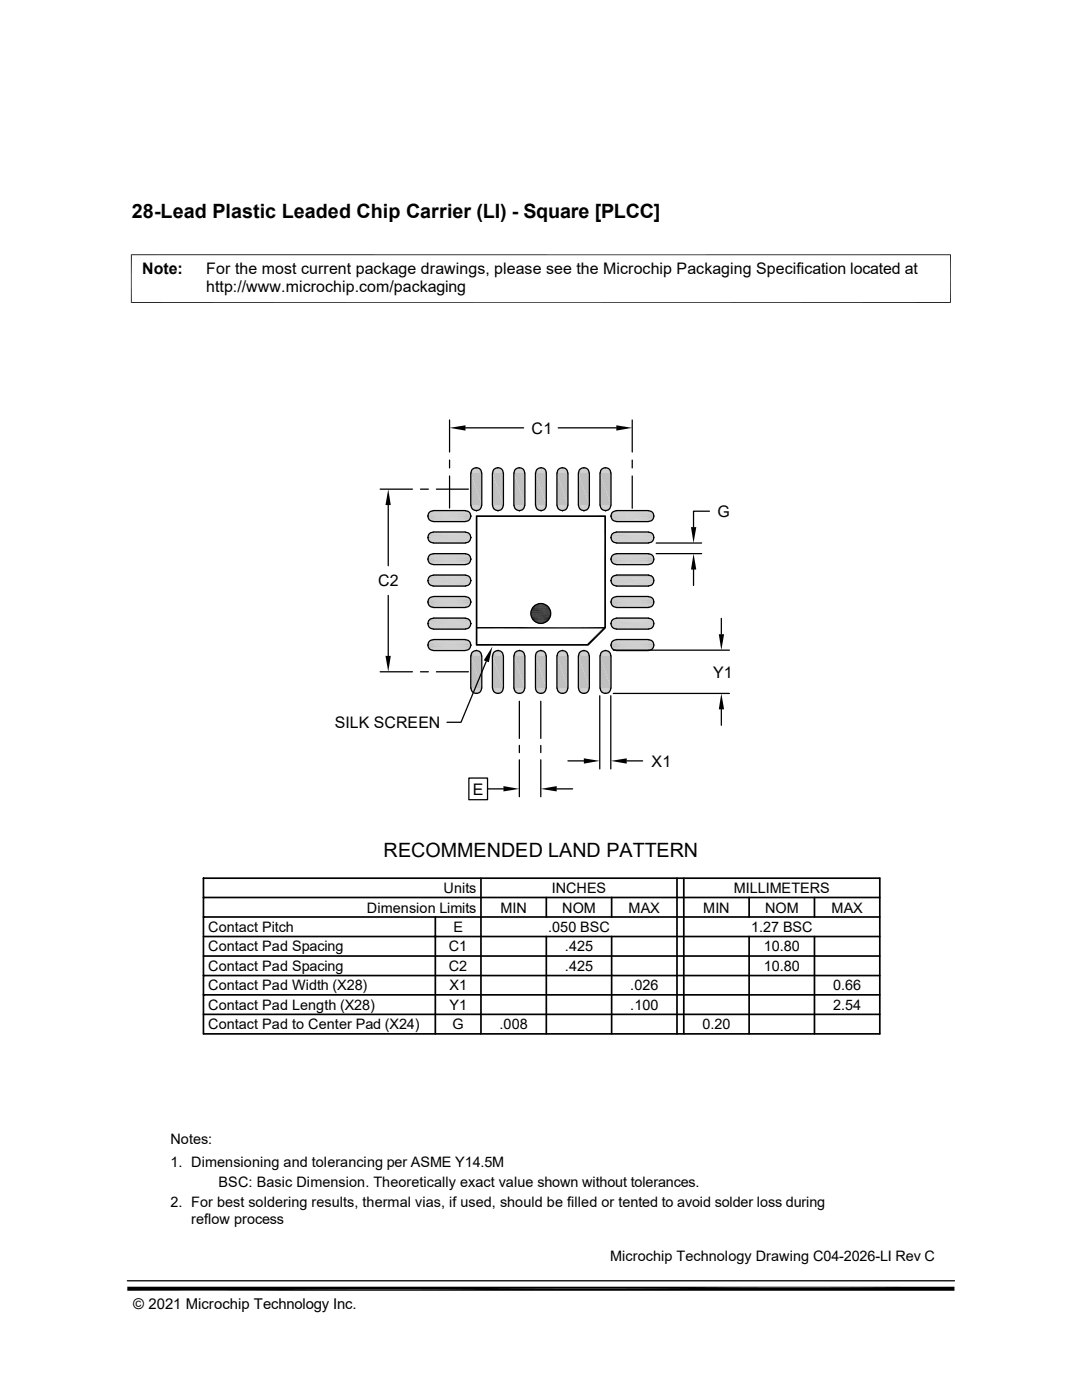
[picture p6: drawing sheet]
<svg xmlns="http://www.w3.org/2000/svg" width="216mm" height="279mm" viewBox="0 0 216 279" stroke-linecap="round" stroke-linejoin="round" font-family="sans-serif">
<g fill="#c0c0c0">
<path d="M94.9 93.3h.3z"/>
<path d="M99.1 93.3h.4z"/>
<path d="M103.5 93.3h.3z"/>
<path d="M107.7 93.3h.4z"/>
<path d="M112 93.3h.4z"/>
<path d="M116.3 93.3h.4z"/>
<path d="M120.6 93.3h.4z"/>
<path d="M120.4 93.4h.8z"/>
<path d="M120.6 93.3l.6 .1z"/>
<path d="M116.1 93.4h.8z"/>
<path d="M116.3 93.3l.6 .1z"/>
<path d="M111.8 93.4h.8z"/>
<path d="M112 93.3l.6 .1z"/>
<path d="M107.6 93.4h.7z"/>
<path d="M107.7 93.3l.6 .1z"/>
<path d="M103.3 93.4h.7z"/>
<path d="M103.5 93.3l.5 .1z"/>
<path d="M99 93.4h.7z"/>
<path d="M99.1 93.3l.6 .1z"/>
<path d="M94.7 93.4h.7z"/>
<path d="M94.9 93.3l.5 .1z"/>
<path d="M120.3 93.5h1.1z"/>
<path d="M120.4 93.4l1 .1z"/>
<path d="M116 93.5h1.1z"/>
<path d="M116.1 93.4l1 .1z"/>
<path d="M111.7 93.5h1.1z"/>
<path d="M111.8 93.4l1 .1z"/>
<path d="M107.4 93.5h1.1z"/>
<path d="M107.6 93.4l.9 .1z"/>
<path d="M103.1 93.5h1.1z"/>
<path d="M103.3 93.4l.9 .1z"/>
<path d="M98.8 93.5h1.1z"/>
<path d="M99 93.4l.9 .1z"/>
<path d="M94.5 93.5h1.1z"/>
<path d="M94.7 93.4l.9 .1z"/>
<path d="M120.1 93.6l.2-.1 1.2 .1z"/>
<path d="M120.3 93.5h1.1l.1 .1z"/>
<path d="M116 93.5l1.2 .1h-1.4z"/>
<path d="M116 93.5h1.1l.1 .1z"/>
<path d="M111.5 93.6l.2-.1 1.2 .1z"/>
<path d="M111.7 93.5h1.1l.1 .1z"/>
<path d="M107.2 93.6l.2-.1 1.2 .1z"/>
<path d="M107.4 93.5h1.1l.1 .1z"/>
<path d="M102.9 93.6l.2-.1 1.3 .1z"/>
<path d="M103.1 93.5h1.1l.2 .1z"/>
<path d="M98.6 93.6l.2-.1 1.2 .1z"/>
<path d="M98.8 93.5h1.1l.1 .1z"/>
<path d="M94.5 93.5l1.3 .1h-1.4z"/>
<path d="M94.5 93.5h1.1l.2 .1z"/>
<path d="M120.1 93.6l1.6 .1h-1.7z"/>
<path d="M120.1 93.6h1.4l.2 .1z"/>
<path d="M115.7 93.7l.1-.1 1.5 .1z"/>
<path d="M115.8 93.6h1.4l.1 .1z"/>
<path d="M111.5 93.6l1.6 .1h-1.7z"/>
<path d="M111.5 93.6h1.4l.2 .1z"/>
<path d="M107.2 93.6l1.6 .1h-1.7z"/>
<path d="M107.2 93.6h1.4l.2 .1z"/>
<path d="M102.9 93.6l1.6 .1h-1.7z"/>
<path d="M102.9 93.6h1.5l.1 .1z"/>
<path d="M98.6 93.6l1.6 .1h-1.7z"/>
<path d="M98.6 93.6h1.4l.2 .1z"/>
<path d="M94.2 93.7l.2-.1 1.5 .1z"/>
<path d="M94.4 93.6h1.4l.1 .1z"/>
<path d="M120 93.7l1.8 .2h-2z"/>
<path d="M120 93.7h1.7l.1 .2z"/>
<path d="M115.7 93.7l1.8 .2h-1.9z"/>
<path d="M115.7 93.7h1.6l.2 .2z"/>
<path d="M111.4 93.7l1.8 .2h-1.9z"/>
<path d="M111.4 93.7h1.7l.1 .2z"/>
<path d="M107 93.9l.1-.2 1.8 .2z"/>
<path d="M107.1 93.7h1.7l.1 .2z"/>
<path d="M102.8 93.7l1.8 .2h-1.9z"/>
<path d="M102.8 93.7h1.7l.1 .2z"/>
<path d="M98.4 93.9l.1-.2 1.8 .2z"/>
<path d="M98.5 93.7h1.7l.1 .2z"/>
<path d="M94.2 93.7l1.8 .2h-1.9z"/>
<path d="M94.2 93.7h1.7l.1 .2z"/>
</g>
<path d="M119.8 94h2" fill="none" stroke="#c0c0c0" stroke-width=".21"/>
<path d="M119.8 93.9h2v.2z" fill="#c0c0c0"/>
<path d="M115.5 94h2.1" fill="none" stroke="#c0c0c0" stroke-width=".21"/>
<path d="M115.6 93.9h1.9l.1 .2z" fill="#c0c0c0"/>
<path d="M111.2 94h2" fill="none" stroke="#c0c0c0" stroke-width=".21"/>
<path d="M111.3 93.9h1.9v.2z" fill="#c0c0c0"/>
<path d="M106.9 94h2.1" fill="none" stroke="#c0c0c0" stroke-width=".21"/>
<path d="M107 93.9h1.9l.1 .2z" fill="#c0c0c0"/>
<path d="M102.6 94h2" fill="none" stroke="#c0c0c0" stroke-width=".21"/>
<path d="M102.7 93.9h1.9v.2z" fill="#c0c0c0"/>
<path d="M98.3 94h2.1" fill="none" stroke="#c0c0c0" stroke-width=".21"/>
<path d="M98.4 93.9h1.9l.1 .2z" fill="#c0c0c0"/>
<path d="M94 94h2.1" fill="none" stroke="#c0c0c0" stroke-width=".21"/>
<path d="M94.1 93.9h1.9l.1 .2z" fill="#c0c0c0"/>
<g fill="none" stroke="#c0c0c0" stroke-width=".2">
<path d="M93.9 94.3h2.2M94 94.1h2.1M98.3 94.1h2.1M98.3 94.3h2.2M102.5 94.3h2.2M102.6 94.1h2.1M106.8 94.1h2.2M106.8 94.3h2.2M111.1 94.1h2.2M111.1 94.3h2.2M115.4 94.3h2.2M115.4 94.1h2.2"/>
<path d="M119.7 94.1h2.2M119.7 94.3h2.2"/>
</g>
<g fill="#c0c0c0">
<path d="M119.7 94.4l2.2 6.4h-2.2z"/>
<path d="M119.7 94.4h2.2v6.4z"/>
<path d="M115.4 94.4l2.2 6.4h-2.2z"/>
<path d="M115.4 94.4h2.2v6.4z"/>
<path d="M111.1 94.4l2.2 6.4h-2.2z"/>
<path d="M111.1 94.4h2.2v6.4z"/>
<path d="M106.8 94.4l2.2 6.4h-2.2z"/>
<path d="M106.8 94.4h2.2v6.4z"/>
<path d="M102.5 94.4l2.2 6.4h-2.2z"/>
<path d="M102.5 94.4h2.2v6.4z"/>
<path d="M98.3 94.4l2.2 6.4h-2.2z"/>
<path d="M98.3 94.4h2.2v6.4z"/>
<path d="M93.9 94.4l2.2 6.4h-2.2z"/>
<path d="M93.9 94.4h2.2v6.4z"/>
</g>
<path d="M93.9 100.9h2.2M98.3 100.9h2.2M102.5 100.9h2.2M106.8 100.9h2.2M111.1 100.9h2.2M115.4 100.9h2.2M119.7 100.9h2.2" fill="none" stroke="#c0c0c0" stroke-width=".21"/>
<path d="M94 101.1h2.1M98.3 101.1h2.1M102.6 101.1h2.1M106.8 101.1h2.2M111.1 101.1h2.2M115.4 101.1h2.2M119.7 101.1h2.2" fill="none" stroke="#c0c0c0" stroke-width=".2"/>
<path d="M119.8 101.2l2 .2h-2z" fill="#c0c0c0"/>
<path d="M119.8 101.3h2" fill="none" stroke="#c0c0c0" stroke-width=".2"/>
<path d="M115.5 101.2l2 .2h-1.9z" fill="#c0c0c0"/>
<path d="M115.5 101.3h2.1" fill="none" stroke="#c0c0c0" stroke-width=".2"/>
<path d="M111.2 101.2l2 .2h-1.9z" fill="#c0c0c0"/>
<path d="M111.2 101.3h2" fill="none" stroke="#c0c0c0" stroke-width=".2"/>
<path d="M106.9 101.2l2 .2h-1.9z" fill="#c0c0c0"/>
<path d="M106.9 101.3h2.1" fill="none" stroke="#c0c0c0" stroke-width=".2"/>
<path d="M102.6 101.2l2 .2h-1.9z" fill="#c0c0c0"/>
<path d="M102.6 101.3h2" fill="none" stroke="#c0c0c0" stroke-width=".2"/>
<path d="M98.3 101.2l2 .2h-1.9z" fill="#c0c0c0"/>
<path d="M98.3 101.3h2.1" fill="none" stroke="#c0c0c0" stroke-width=".2"/>
<path d="M94 101.2l2 .2h-1.9z" fill="#c0c0c0"/>
<path d="M94 101.3h2.1" fill="none" stroke="#c0c0c0" stroke-width=".2"/>
<g fill="#c0c0c0">
<path d="M119.8 101.4l1.9 .2h-1.7z"/>
<path d="M119.8 101.4h2l-.1 .2z"/>
<path d="M115.6 101.4l1.7 .2h-1.6z"/>
<path d="M115.6 101.4h1.9l-.2 .2z"/>
<path d="M111.3 101.4l1.8 .2h-1.7z"/>
<path d="M111.3 101.4h1.9l-.1 .2z"/>
<path d="M107 101.4l1.8 .2h-1.7z"/>
<path d="M107 101.4h1.9l-.1 .2z"/>
<path d="M102.7 101.4l1.8 .2h-1.7z"/>
<path d="M102.7 101.4h1.9l-.1 .2z"/>
<path d="M98.4 101.4l1.8 .2h-1.7z"/>
<path d="M98.4 101.4h1.9l-.1 .2z"/>
<path d="M94.1 101.4l1.8 .2h-1.7z"/>
<path d="M94.1 101.4h1.9l-.1 .2z"/>
<path d="M120 101.6l1.5 .1h-1.4z"/>
<path d="M120 101.6h1.7l-.2 .1z"/>
<path d="M115.7 101.6l1.5 .1h-1.4z"/>
<path d="M115.7 101.6h1.6l-.1 .1z"/>
<path d="M111.4 101.6l1.5 .1h-1.4z"/>
<path d="M111.4 101.6h1.7l-.2 .1z"/>
<path d="M107.1 101.6l1.5 .1h-1.4z"/>
<path d="M107.1 101.6h1.7l-.2 .1z"/>
<path d="M102.8 101.6l1.6 .1h-1.5z"/>
<path d="M102.8 101.6h1.7l-.1 .1z"/>
<path d="M98.5 101.6l1.5 .1h-1.4z"/>
<path d="M98.5 101.6h1.7l-.2 .1z"/>
<path d="M94.2 101.6l1.6 .1h-1.4z"/>
<path d="M94.2 101.6h1.7l-.1 .1z"/>
<path d="M120.1 101.7l1.3 .1z"/>
<path d="M120.1 101.7h1.4z"/>
<path d="M115.8 101.7l1.3 .1z"/>
<path d="M115.8 101.7h1.4z"/>
<path d="M111.5 101.7l1.3 .1z"/>
<path d="M111.5 101.7h1.4z"/>
<path d="M107.2 101.7l1.3 .1z"/>
<path d="M107.2 101.7h1.4z"/>
<path d="M102.9 101.7l1.3 .1z"/>
<path d="M102.9 101.7h1.5z"/>
<path d="M98.6 101.7l1.3 .1z"/>
<path d="M98.6 101.7h1.4z"/>
<path d="M94.4 101.7l1.2 .1z"/>
<path d="M94.4 101.7h1.4z"/>
<path d="M120.3 101.8l.9 .1z"/>
<path d="M120.3 101.8h1.1z"/>
<path d="M116 101.8l.9 .1z"/>
<path d="M116 101.8h1.1z"/>
<path d="M111.7 101.8l.9 .1z"/>
<path d="M111.7 101.8h1.1z"/>
<path d="M107.4 101.8l.9 .1z"/>
<path d="M107.4 101.8h1.1z"/>
<path d="M103.1 101.8l.9 .1z"/>
<path d="M103.1 101.8h1.1z"/>
<path d="M98.8 101.8l.9 .1z"/>
<path d="M98.8 101.8h1.1z"/>
<path d="M94.5 101.8l.9 .1z"/>
<path d="M94.5 101.8h1.1z"/>
</g>
<path d="M86.3 101.9h6.8M122.8 101.9h6.8" fill="none" stroke="#c0c0c0" stroke-width=".2"/>
<g fill="#c0c0c0">
<path d="M94.9 101.9h.3z"/>
<path d="M99.1 101.9h.4z"/>
<path d="M103.5 101.9h.3z"/>
<path d="M107.7 101.9h.4z"/>
<path d="M112 101.9h.4z"/>
<path d="M116.3 101.9h.4z"/>
<path d="M120.6 101.9h.4z"/>
<path d="M120.4 101.9h.6z"/>
<path d="M120.4 101.9h.8z"/>
<path d="M116.1 101.9h.6z"/>
<path d="M116.1 101.9h.8z"/>
<path d="M111.8 101.9h.6z"/>
<path d="M111.8 101.9h.8z"/>
<path d="M107.6 101.9h.5z"/>
<path d="M107.6 101.9h.7z"/>
<path d="M103.3 101.9h.5z"/>
<path d="M103.3 101.9h.7z"/>
<path d="M99 101.9h.5z"/>
<path d="M99 101.9h.7z"/>
<path d="M94.7 101.9h.5z"/>
<path d="M94.7 101.9h.7z"/>
</g>
<g fill="none" stroke="#c0c0c0" stroke-width=".2">
<path d="M85.4 102.9h8.6M85.4 103.3h8.6M85.4 107h8.6M85.4 107.2h8.6M85.4 107.6h8.6M85.4 111.3h8.6M85.4 111.7h8.6M85.4 115.6h8.6M85.4 116.2h8.6M85.4 102.5h8.5M85.4 103.5h8.5M85.4 107.7h8.5"/>
<path d="M85.4 111.1h8.5M85.4 112.1h8.5M85.4 115.4h8.5M85.4 116.3h8.5M85.4 119.7h8.5M85.5 102.4h8.4M85.5 103.6h8.4M85.5 106.7h8.4M85.5 107.9h8.4M85.5 111h8.4M85.5 112.2h8.4M85.5 115.2h8.4"/>
<path d="M85.5 116.5h8.4M85.5 119.5h8.4M85.6 102.2h8.1M85.6 103.8h8.1M85.6 106.5h8.1M85.6 108.1h8.1M85.6 110.8h8.1M85.6 112.4h8.1M85.6 115.1h8.1M85.6 116.6h8.1M85.6 119.4h8.1M85.8 102.1h7.8"/>
<path d="M85.8 103.9h7.8M85.8 106.4h7.8M85.8 108.2h7.8M85.8 110.7h7.8M85.8 112.5h7.8M85.8 115h7.8M85.8 116.8h7.8M85.8 119.3h7.8M85.9 102h7.5M85.9 104h7.5M85.9 106.3h7.5M85.9 108.3h7.5"/>
<path d="M85.9 110.6h7.5M85.9 112.6h7.5M85.9 114.9h7.5M85.9 116.8h7.5M85.9 119.2h7.5M86.1 102h7.2M86.1 104.1h7.2M86.1 106.2h7.2M86.1 108.4h7.2M86.1 110.5h7.2M86.1 112.6h7.2M86.1 114.8h7.2"/>
<path d="M86.1 116.9h7.2M86.1 119.1h7.2M86.3 104.1h6.8M86.3 106.2h6.8M86.3 112.7h6.8M86.3 117h6.8M86.3 119.1h6.8M121.9 102.9h8.6M121.9 103.3h8.6M121.9 107h8.6M121.9 107.2h8.6M121.9 107.6h8.6"/>
<path d="M121.9 111.3h8.6M121.9 111.7h8.6M121.9 115.6h8.6M121.9 115.7h8.6M121.9 116.2h8.6M121.9 102.5h8.5M121.9 103.5h8.5M121.9 107.7h8.5M121.9 111.1h8.5M121.9 112.1h8.5M121.9 115.5h8.5M121.9 116.3h8.5"/>
<path d="M121.9 119.7h8.5M122 115.4h8.4M122 102.4h8.3M122 103.6h8.3M122 106.7h8.3M122 107.9h8.3M122 111h8.3M122 112.2h8.3M122 115.3h8.3M122 116.5h8.3M122 119.5h8.3M122 115.2h8.3"/>
<path d="M122.1 102.2h8.1M122.1 103.8h8.1M122.1 106.5h8.1M122.1 108.1h8.1M122.1 110.8h8.1M122.1 112.4h8.1M122.1 115.1h8.1M122.1 116.6h8.1M122.1 119.4h8.1M122.2 115.1h8M122.3 102.1h7.8M122.3 103.9h7.8"/>
<path d="M122.3 106.4h7.8M122.3 108.2h7.8M122.3 110.7h7.8M122.3 112.5h7.8M122.3 115h7.8M122.3 116.8h7.8M122.3 119.3h7.8M122.4 114.9h7.6M122.4 102h7.6M122.4 104h7.6M122.4 106.3h7.6M122.4 108.3h7.6"/>
<path d="M122.4 110.6h7.6M122.4 112.6h7.6M122.4 114.9h7.5M122.4 116.8h7.6M122.4 119.2h7.6M122.6 114.9h7.2M122.6 102h7.2M122.6 104.1h7.2M122.6 106.2h7.2M122.6 108.4h7.2M122.6 110.5h7.2M122.6 112.6h7.2"/>
<path d="M122.6 116.9h7.2M122.6 119.1h7.2M122.8 104.1h6.8M122.8 106.2h6.8M122.8 112.7h6.8M122.8 114.8h6.8M122.8 117h6.8M122.8 119.1h6.8M85.4 120.1h8.6M85.4 120.4h8.6M85.4 124.2h8.6M85.4 124.5h8.6"/>
<path d="M85.4 124.7h8.6M85.4 128.4h8.6M85.4 128.8h8.6M85.4 120.6h8.5M85.4 124h8.5M85.4 128.3h8.5M85.4 129.2h8.5M85.5 120.8h8.4M85.5 123.8h8.4M85.5 125.1h8.4M85.5 128.1h8.4M85.5 129.4h8.4"/>
<path d="M85.6 120.9h8.1M85.6 123.7h8.1M85.6 125.2h8.1M85.6 128h8.1M85.6 129.5h8.1M85.8 121.1h7.8M85.8 123.5h7.8M85.8 125.3h7.8M85.8 127.8h7.8M85.8 129.6h7.8M85.9 121.2h7.5M85.9 123.4h7.5"/>
<path d="M85.9 125.4h7.5M85.9 127.7h7.5M85.9 129.7h7.5M86.1 121.2h7.2M86.1 123.4h7.2M86.1 125.5h7.2M86.1 127.7h7.2M86.3 125.5h6.8M121.9 120.1h8.6M121.9 120.4h8.6M121.9 124.2h8.6M121.9 124.5h8.6"/>
<path d="M121.9 124.7h8.6M121.9 128.4h8.6M121.9 128.8h8.6M121.9 120.6h8.5M121.9 124.1h8.5M121.9 128.3h8.5M121.9 129.2h8.5M122 124h8.4M122 120.8h8.3M122 123.9h8.3M122 125.1h8.3M122 128.1h8.3"/>
<path d="M122 129.4h8.3M122 123.8h8.3M122.1 120.9h8.1M122.1 123.7h8.1M122.1 125.2h8.1M122.1 128h8.1M122.1 129.5h8.1M122.2 123.6h8M122.3 121.1h7.8M122.3 123.6h7.8M122.3 125.3h7.8M122.3 127.8h7.8"/>
<path d="M122.3 129.6h7.8M122.4 123.5h7.6M122.4 121.2h7.6M122.4 123.5h7.5M122.4 125.4h7.6M122.4 127.7h7.6M122.4 129.7h7.6M122.6 123.4h7.2M122.6 121.2h7.2M122.6 125.5h7.2M122.6 127.7h7.2M122.8 125.5h6.8"/>
</g>
<g fill="none" stroke="#c0c0c0" stroke-width=".21">
<path d="M85.4 102.7h8.6M85.4 103.1h8.6M85.4 107.4h8.6M85.4 111.5h8.6M85.4 111.9h8.6M85.4 115.8h8.6M85.4 116h8.6M85.4 119.9h8.6M85.4 106.8h8.5M121.9 102.7h8.6M121.9 103.1h8.6M121.9 107.4h8.6"/>
<path d="M121.9 111.5h8.6M121.9 111.9h8.6M121.9 115.8h8.6M121.9 116h8.6M121.9 119.9h8.6M121.9 106.8h8.5M85.4 120.2h8.6M85.4 124.4h8.6M85.4 128.6h8.6M85.4 129h8.6M85.4 124.9h8.5M121.9 120.2h8.6"/>
<path d="M121.9 124.4h8.6M121.9 128.6h8.6M121.9 129h8.6M121.9 124.9h8.5"/>
</g>
<g fill="#c0c0c0">
<path d="M94.9 129.8h.3z"/>
<path d="M99.1 129.8h.4z"/>
<path d="M103.5 129.8h.3z"/>
<path d="M107.7 129.8h.4z"/>
<path d="M112 129.8h.4z"/>
<path d="M116.3 129.8h.4z"/>
<path d="M120.6 129.8h.4z"/>
</g>
<path d="M86.1 129.8h7.2M86.3 129.8h6.8M122.6 129.8h7.2M122.8 129.8h6.8" fill="none" stroke="#c0c0c0" stroke-width=".2"/>
<g fill="#c0c0c0">
<path d="M120.4 129.9h.8z"/>
<path d="M120.6 129.8l.6 .1z"/>
<path d="M116.1 129.9h.8z"/>
<path d="M116.3 129.8l.6 .1z"/>
<path d="M111.8 129.9h.8z"/>
<path d="M112 129.8l.6 .1z"/>
<path d="M107.6 129.9h.7z"/>
<path d="M107.7 129.8l.6 .1z"/>
<path d="M103.3 129.9h.7z"/>
<path d="M103.5 129.8l.5 .1z"/>
<path d="M99 129.9h.7z"/>
<path d="M99.1 129.8l.6 .1z"/>
<path d="M94.7 129.9h.7z"/>
<path d="M94.9 129.8l.5 .1z"/>
<path d="M120.3 130h1.1z"/>
<path d="M120.4 129.9l1 .1z"/>
<path d="M116 130h1.1z"/>
<path d="M116.1 129.9l1 .1z"/>
<path d="M111.7 130h1.1z"/>
<path d="M111.8 129.9l1 .1z"/>
<path d="M107.4 130h1.1z"/>
<path d="M107.6 129.9l.9 .1z"/>
<path d="M103.1 130h1.1z"/>
<path d="M103.3 129.9l.9 .1z"/>
<path d="M98.8 130h1.1z"/>
<path d="M99 129.9l.9 .1z"/>
<path d="M94.5 130h1.1z"/>
<path d="M94.7 129.9l.9 .1z"/>
<path d="M120.1 130h1.4z"/>
<path d="M120.3 130h1.2z"/>
<path d="M115.8 130h1.4z"/>
<path d="M116 130h1.2z"/>
<path d="M111.5 130h1.4z"/>
<path d="M111.7 130h1.2z"/>
<path d="M107.2 130h1.4z"/>
<path d="M107.4 130h1.2z"/>
<path d="M102.9 130h1.5z"/>
<path d="M103.1 130h1.3z"/>
<path d="M98.6 130h1.4z"/>
<path d="M98.8 130h1.2z"/>
<path d="M94.4 130h1.4z"/>
<path d="M94.5 130h1.3z"/>
<path d="M120.1 130l1.6 .2h-1.7z"/>
<path d="M120.1 130h1.4l.2 .2z"/>
<path d="M115.7 130.2l.1-.2 1.5 .2z"/>
<path d="M115.8 130h1.4l.1 .2z"/>
<path d="M111.5 130l1.6 .2h-1.7z"/>
<path d="M111.5 130h1.4l.2 .2z"/>
<path d="M107.2 130l1.6 .2h-1.7z"/>
<path d="M107.2 130h1.4l.2 .2z"/>
<path d="M102.9 130l1.6 .2h-1.7z"/>
<path d="M102.9 130h1.5l.1 .2z"/>
<path d="M98.6 130l1.6 .2h-1.7z"/>
<path d="M98.6 130h1.4l.2 .2z"/>
<path d="M94.2 130.2l.2-.2 1.5 .2z"/>
<path d="M94.4 130h1.4l.1 .2z"/>
<path d="M120 130.2l1.8 .1h-2z"/>
<path d="M120 130.2h1.7l.1 .1z"/>
<path d="M115.7 130.2l1.8 .1h-1.9z"/>
<path d="M115.7 130.2h1.6l.2 .1z"/>
<path d="M111.4 130.2l1.8 .1h-1.9z"/>
<path d="M111.4 130.2h1.7l.1 .1z"/>
<path d="M107.1 130.2l1.8 .1h-1.9z"/>
<path d="M107.1 130.2h1.7l.1 .1z"/>
<path d="M102.8 130.2l1.8 .1h-1.9z"/>
<path d="M102.8 130.2h1.7l.1 .1z"/>
<path d="M98.5 130.2l1.8 .1h-1.9z"/>
<path d="M98.5 130.2h1.7l.1 .1z"/>
<path d="M94.2 130.2l1.8 .1h-1.9z"/>
<path d="M94.2 130.2h1.7l.1 .1z"/>
</g>
<path d="M119.8 130.4h2" fill="none" stroke="#c0c0c0" stroke-width=".2"/>
<path d="M119.8 130.3h2v.2z" fill="#c0c0c0"/>
<path d="M115.5 130.4h2.1" fill="none" stroke="#c0c0c0" stroke-width=".2"/>
<path d="M115.6 130.3h1.9l.1 .2z" fill="#c0c0c0"/>
<path d="M111.2 130.4h2" fill="none" stroke="#c0c0c0" stroke-width=".2"/>
<path d="M111.3 130.3h1.9v.2z" fill="#c0c0c0"/>
<path d="M106.9 130.4h2.1" fill="none" stroke="#c0c0c0" stroke-width=".2"/>
<path d="M107 130.3h1.9l.1 .2z" fill="#c0c0c0"/>
<path d="M102.6 130.4h2" fill="none" stroke="#c0c0c0" stroke-width=".2"/>
<path d="M102.7 130.3h1.9v.2z" fill="#c0c0c0"/>
<path d="M98.3 130.4h2.1" fill="none" stroke="#c0c0c0" stroke-width=".2"/>
<path d="M98.4 130.3h1.9l.1 .2z" fill="#c0c0c0"/>
<path d="M94 130.4h2.1" fill="none" stroke="#c0c0c0" stroke-width=".2"/>
<path d="M94.1 130.3h1.9l.1 .2z" fill="#c0c0c0"/>
<path d="M94 130.6h2.1M98.3 130.6h2.1M102.6 130.6h2.1M106.8 130.6h2.2M111.1 130.6h2.2M115.4 130.6h2.2M119.7 130.6h2.2" fill="none" stroke="#c0c0c0" stroke-width=".2"/>
<path d="M93.9 130.8h2.2M98.3 130.8h2.2M102.5 130.8h2.2M106.8 130.8h2.2M111.1 130.8h2.2M115.4 130.8h2.2M119.7 130.8h2.2" fill="none" stroke="#c0c0c0" stroke-width=".21"/>
<g fill="#c0c0c0">
<path d="M119.7 130.9l2.2 6.4h-2.2z"/>
<path d="M119.7 130.9h2.2v6.4z"/>
<path d="M115.4 130.9l2.2 6.4h-2.2z"/>
<path d="M115.4 130.9h2.2v6.4z"/>
<path d="M111.1 130.9l2.2 6.4h-2.2z"/>
<path d="M111.1 130.9h2.2v6.4z"/>
<path d="M106.8 130.9l2.2 6.4h-2.2z"/>
<path d="M106.8 130.9h2.2v6.4z"/>
<path d="M102.5 130.9l2.2 6.4h-2.2z"/>
<path d="M102.5 130.9h2.2v6.4z"/>
<path d="M98.3 130.9l2.2 6.4h-2.2z"/>
<path d="M98.3 130.9h2.2v6.4z"/>
<path d="M93.9 130.9l2.2 6.4h-2.2z"/>
<path d="M93.9 130.9h2.2v6.4z"/>
</g>
<g fill="none" stroke="#c0c0c0" stroke-width=".2">
<path d="M93.9 137.4h2.2M94 137.6h2.1M98.3 137.4h2.2M98.3 137.6h2.1M102.5 137.4h2.2M102.6 137.6h2.1M106.8 137.4h2.2M106.8 137.6h2.2M111.1 137.4h2.2M111.1 137.6h2.2M115.4 137.4h2.2M115.4 137.6h2.2"/>
<path d="M119.7 137.4h2.2M119.7 137.6h2.2"/>
</g>
<path d="M119.8 137.7l2 .2h-2z" fill="#c0c0c0"/>
<path d="M119.8 137.8h2" fill="none" stroke="#c0c0c0" stroke-width=".21"/>
<path d="M115.5 137.7l2 .2h-1.9z" fill="#c0c0c0"/>
<path d="M115.5 137.8h2.1" fill="none" stroke="#c0c0c0" stroke-width=".21"/>
<path d="M111.2 137.7l2 .2h-1.9z" fill="#c0c0c0"/>
<path d="M111.2 137.8h2" fill="none" stroke="#c0c0c0" stroke-width=".21"/>
<path d="M106.9 137.7l2 .2h-1.9z" fill="#c0c0c0"/>
<path d="M106.9 137.8h2.1" fill="none" stroke="#c0c0c0" stroke-width=".21"/>
<path d="M102.6 137.7l2 .2h-1.9z" fill="#c0c0c0"/>
<path d="M102.6 137.8h2" fill="none" stroke="#c0c0c0" stroke-width=".21"/>
<path d="M98.3 137.7l2 .2h-1.9z" fill="#c0c0c0"/>
<path d="M98.3 137.8h2.1" fill="none" stroke="#c0c0c0" stroke-width=".21"/>
<path d="M94 137.7l2 .2h-1.9z" fill="#c0c0c0"/>
<path d="M94 137.8h2.1" fill="none" stroke="#c0c0c0" stroke-width=".21"/>
<g fill="#c0c0c0">
<path d="M119.8 137.9l1.9 .1h-1.7z"/>
<path d="M119.8 137.9h2l-.1 .1z"/>
<path d="M115.6 137.9l1.7 .1h-1.6z"/>
<path d="M115.6 137.9h1.9l-.2 .1z"/>
<path d="M111.3 137.9l1.8 .1h-1.7z"/>
<path d="M111.3 137.9h1.9l-.1 .1z"/>
<path d="M107 137.9l1.8 .1h-1.7z"/>
<path d="M107 137.9h1.9l-.1 .1z"/>
<path d="M102.7 137.9l1.8 .1h-1.7z"/>
<path d="M102.7 137.9h1.9l-.1 .1z"/>
<path d="M98.4 137.9l1.8 .1h-1.7z"/>
<path d="M98.4 137.9h1.9l-.1 .1z"/>
<path d="M94.1 137.9l1.8 .1h-1.7z"/>
<path d="M94.1 137.9h1.9l-.1 .1z"/>
<path d="M120 138l1.5 .1h-1.4z"/>
<path d="M120 138h1.7l-.2 .1z"/>
<path d="M115.7 138l1.5 .1h-1.4z"/>
<path d="M115.7 138h1.6l-.1 .1z"/>
<path d="M111.4 138l1.5 .1h-1.4z"/>
<path d="M111.4 138h1.7l-.2 .1z"/>
<path d="M107.1 138l1.5 .1h-1.4z"/>
<path d="M107.1 138h1.7l-.2 .1z"/>
<path d="M102.8 138l1.6 .1h-1.5z"/>
<path d="M102.8 138h1.7l-.1 .1z"/>
<path d="M98.5 138l1.5 .1h-1.4z"/>
<path d="M98.5 138h1.7l-.2 .1z"/>
<path d="M94.2 138l1.6 .1h-1.4z"/>
<path d="M94.2 138h1.7l-.1 .1z"/>
<path d="M120.1 138.1l1.3 .2h-1.1z"/>
<path d="M120.1 138.1h1.4l-.1 .2z"/>
<path d="M115.8 138.1l1.3 .2h-1.1z"/>
<path d="M115.8 138.1h1.4l-.1 .2z"/>
<path d="M111.5 138.1l1.3 .2h-1.1z"/>
<path d="M111.5 138.1h1.4l-.1 .2z"/>
<path d="M107.2 138.1l1.3 .2h-1.1z"/>
<path d="M107.2 138.1h1.4l-.1 .2z"/>
<path d="M102.9 138.1l1.3 .2h-1.1z"/>
<path d="M102.9 138.1h1.5l-.2 .2z"/>
<path d="M98.6 138.1l1.3 .2h-1.1z"/>
<path d="M98.6 138.1h1.4l-.1 .2z"/>
<path d="M94.4 138.1l1.2 .2h-1.1z"/>
<path d="M94.4 138.1h1.4l-.2 .2z"/>
<path d="M120.3 138.3h.9z"/>
<path d="M120.3 138.3h1.1z"/>
<path d="M116 138.3h.9z"/>
<path d="M116 138.3h1.1z"/>
<path d="M111.7 138.3h.9z"/>
<path d="M111.7 138.3h1.1z"/>
<path d="M107.4 138.3h.9z"/>
<path d="M107.4 138.3h1.1z"/>
<path d="M103.1 138.3h.9z"/>
<path d="M103.1 138.3h1.1z"/>
<path d="M98.8 138.3h.9z"/>
<path d="M98.8 138.3h1.1z"/>
<path d="M94.5 138.3h.9z"/>
<path d="M94.5 138.3h1.1z"/>
<path d="M94.9 138.4h.3z"/>
<path d="M99.1 138.4h.4z"/>
<path d="M103.5 138.4h.3z"/>
<path d="M107.7 138.4h.4z"/>
<path d="M112 138.4h.4z"/>
<path d="M116.3 138.4h.4z"/>
<path d="M120.6 138.4h.4z"/>
<path d="M120.4 138.3l.6 .1z"/>
<path d="M120.4 138.3h.8z"/>
<path d="M116.1 138.3l.6 .1z"/>
<path d="M116.1 138.3h.8z"/>
<path d="M111.8 138.3l.6 .1z"/>
<path d="M111.8 138.3h.8z"/>
<path d="M107.6 138.3l.5 .1z"/>
<path d="M107.6 138.3h.7z"/>
<path d="M103.3 138.3l.5 .1z"/>
<path d="M103.3 138.3h.7z"/>
<path d="M99 138.3l.5 .1z"/>
<path d="M99 138.3h.7z"/>
<path d="M94.7 138.3l.5 .1z"/>
<path d="M94.7 138.3h.7z"/>
</g>
<g fill="none" stroke="#000" stroke-width=".25">
<path d="M75.9 97.6h6.4M83.9 97.6h1.6M87.1 97.6h6.4M89.7 83.8v6.4M89.7 91.8v1.6M89.7 95v6.4M92.9 85.4h11.6M93.9 94.4v6.4M94 94.4a1.06 1.06 0 0 1 1-1.1 1.06 1.06 0 0 1 1.1 1.1M96.1 94.4v6.4M98.3 94.4v6.4M98.3 94.4a1.06 1.06 0 0 1 1.1-1.1 1.06 1.06 0 0 1 1 1.1"/>
<path d="M100.5 94.4v6.4M102.5 94.4v6.4M102.6 94.4a1.06 1.06 0 0 1 1-1.1 1.06 1.06 0 0 1 1.1 1.1M104.7 94.4v6.4M106.8 94.4v6.4M106.9 94.4a1.06 1.06 0 0 1 1-1.1 1.06 1.06 0 0 1 1.1 1.1v6.7a.96 .96 0 0 1-1.1 .8M111.4 85.4h11.6M113.3 94.4a1.06 1.06 0 0 0-1.1-1.1 1.06 1.06 0 0 0-1 1.1v6.7a.96 .96 0 0 0 1 .8M113.3 94.4v6.4M115.4 94.4v6.4M115.4 94.4a1.06 1.06 0 0 1 1.1-1.1 1.06 1.06 0 0 1 1.1 1.1l-.1 6.7a.96 .96 0 0 1-1 .8M119.7 94.4v6.4"/>
<path d="M119.8 94.4a1.06 1.06 0 0 1 1-1.1 1.06 1.06 0 0 1 1.1 1.1M121.9 94.4v6.4M126.2 83.8v6.4M126.2 91.8v1.6M126.2 95v6.4M77.5 100.8v12.1M77.5 118.8v12.1M86.4 119.1a1.06 1.06 0 0 0-1 1 1.06 1.06 0 0 0 1 1.1h6.5a1.08 1.08 0 0 0 1-1 1.08 1.08 0 0 0-1-1.1M86.4 116.9a1.06 1.06 0 0 1-1-1 1.06 1.06 0 0 1 1-1.1h6.5a1.08 1.08 0 0 1 1 1 1.08 1.08 0 0 1-1 1.1M86.4 110.5a1.06 1.06 0 0 0-1 1.1 1.06 1.06 0 0 0 1 1M86.4 106.2a1.06 1.06 0 0 0-1 1.1 1.06 1.06 0 0 0 1 1l6.5 .1a1.08 1.08 0 0 0 1-1.1 1.08 1.08 0 0 0-1-1.1M86.4 104.1a1.06 1.06 0 0 1-1-1.1 1.06 1.06 0 0 1 1-1.1h6.5a1.08 1.08 0 0 1 1 1.1 1.08 1.08 0 0 1-1 1.1"/>
<path d="M86.4 119h6.5M86.4 117h6.5M86.4 110.5h6.5M86.4 112.7h6.5M86.4 106.2h6.5M86.4 104.1h6.5M92.9 110.5a1.06 1.06 0 0 1 1 1.1 1.06 1.06 0 0 1-1 1M94 100.8a1.02 1.02 0 0 0 1 1.1M94 115.9h.1M94 111.6h.1M94 107.3h.1M94 103h.1"/>
<path d="M95 101.9h.1M95.1 103h25.7v22.3l-3.4 3.4h-22.3zM96.1 100.8v.3a.96 .96 0 0 1-1.1 .8M98.3 100.8a1.02 1.02 0 0 0 1.1 1.1M99.4 101.9h.1M100.4 100.8v.3a.96 .96 0 0 1-1 .8M102.6 100.8a1.02 1.02 0 0 0 1 1.1M103.6 101.9h.1M104.7 100.8l-.1 .3a.96 .96 0 0 1-1 .8M106.9 100.8a1.02 1.02 0 0 0 1 1.1M107.9 101.9h.1M112.2 101.9h.1"/>
<path d="M113.3 100.8l-.1 .3a.96 .96 0 0 1-1 .8M115.4 100.8a1.02 1.02 0 0 0 1.1 1.1M116.5 101.9h.1M119.8 100.8a1.02 1.02 0 0 0 1 1.1M120.8 101.9h.1M121.9 100.8l-.1 .3a.96 .96 0 0 1-1 .8M121.9 115.9h.1M121.9 111.6h.1M121.9 107.3h.1M121.9 103h.1M121.9 103a1.08 1.08 0 0 1 1.1-1.1h6.4a1.06 1.06 0 0 1 1.1 1.1 1.06 1.06 0 0 1-1.1 1.1M121.9 103a1.02 1.02 0 0 0 1.1 1.1"/>
<path d="M121.9 111.6a1.02 1.02 0 0 0 1.1 1M121.9 115.9a1.08 1.08 0 0 1 1.1-1.1h6.4a1.06 1.06 0 0 1 1.1 1.1 1.06 1.06 0 0 1-1.1 1M121.9 115.9a1.02 1.02 0 0 0 1.1 1M123 106.2l-.3 .1a.96 .96 0 0 0-.8 1M123 110.5l-.3 .1a.96 .96 0 0 0-.8 1M123 119.1h-.3a.96 .96 0 0 0-.8 1M123 119h6.4M123 117h6.4M123 110.5h6.4M123 112.7h6.4M123 106.2h6.4M123 104.1h6.4"/>
<path d="M129.4 106.2a1.06 1.06 0 0 1 1.1 1.1 1.06 1.06 0 0 1-1.1 1h-6.7a.96 .96 0 0 1-.8-1M129.4 110.5a1.06 1.06 0 0 1 1.1 1.1 1.06 1.06 0 0 1-1.1 1M129.4 119.1a1.06 1.06 0 0 1 1.1 1 1.06 1.06 0 0 1-1.1 1.1h-6.7a.96 .96 0 0 1-.8-1.1M130.9 110.5h9.1M130.9 108.4h9.1M138.4 113.7v3.1M141.6 102h-3.2v3.2M75.9 134.1h6.4M83.9 134.1h1.6M86.4 129.8a1.06 1.06 0 0 1-1-1.1 1.06 1.06 0 0 1 1-1l6.5-.1a1.08 1.08 0 0 1 1 1.1 1.08 1.08 0 0 1-1 1.1M86.4 123.4a1.06 1.06 0 0 0-1 1.1 1.06 1.06 0 0 0 1 1M86.4 129.8h6.5"/>
<path d="M86.4 123.4h6.5M86.4 125.6h6.5M87.1 134.1h6.4M92.9 123.4a1.06 1.06 0 0 1 1 1.1 1.06 1.06 0 0 1-1 1M93.9 130.9v6.4M94 137.3a1.06 1.06 0 0 0 1 1.1 1.06 1.06 0 0 0 1.1-1.1M94 130.9a1.06 1.06 0 0 1 1-1.1 1.06 1.06 0 0 1 1.1 1.1M94 128.7h.1M94 124.5h.1M94 120.1h.1M95 129.8h.1M96.1 130.9v6.4"/>
<path d="M97 132l-5 12.1h-2.8M98.3 130.9v6.4M98.3 137.3a1.06 1.06 0 0 0 1.1 1.1 1.06 1.06 0 0 0 1-1.1M98.3 130.9a1.06 1.06 0 0 1 1.1-1.1 1.06 1.06 0 0 1 1 1.1M99.4 129.8h.1M100.5 130.9v6.4M102.5 130.9v6.4M102.6 137.3a1.06 1.06 0 0 0 1 1.1 1.06 1.06 0 0 0 1.1-1.1M102.6 130.9a1.06 1.06 0 0 1 1-1.1 1.06 1.06 0 0 1 1.1 1.1M103.6 129.8h.1M103.6 140v7.4M104.7 130.9v6.4"/>
<path d="M107.9 129.8h.1M107.9 140v7.4M109 130.9a1.06 1.06 0 0 0-1.1-1.1 1.06 1.06 0 0 0-1.1 1.1v6.4a1.06 1.06 0 0 0 1.1 1.1 1.06 1.06 0 0 0 1.1-1.1M109 130.9v6.4M112.2 129.8h.1M113.3 130.9a1.08 1.08 0 0 0-1.1-1.1 1.08 1.08 0 0 0-1.1 1.1l.1 6.4a1.06 1.06 0 0 0 1 1.1 1.06 1.06 0 0 0 1.1-1.1M113.3 130.9v6.4M115.4 130.9v6.4M115.4 130.9a1.08 1.08 0 0 1 1.1-1.1 1.08 1.08 0 0 1 1.1 1.1v6.4a1.06 1.06 0 0 1-1.1 1.1 1.06 1.06 0 0 1-1.1-1.1M116.5 129.8h.1M119.7 138.9v14.6M119.7 130.9v6.4"/>
<path d="M119.8 137.3a1.06 1.06 0 0 0 1 1.1 1.06 1.06 0 0 0 1.1-1.1M119.8 130.9a1.06 1.06 0 0 1 1-1.1 1.06 1.06 0 0 1 1.1 1.1M120.8 129.8h.1M121.9 128.7h.1M121.9 124.5h.1M121.9 120.1h.1M121.9 138.9v14.6M121.9 124.5a1.02 1.02 0 0 0 1.1 1M121.9 128.7a1.08 1.08 0 0 1 1.1-1.1l6.4 .1a1.06 1.06 0 0 1 1.1 1 1.06 1.06 0 0 1-1.1 1.1M121.9 128.7a1.02 1.02 0 0 0 1.1 1.1M121.9 130.9v6.4M122.4 138.4h23.1"/>
<path d="M122.4 129.8h23.1M123 123.4h-.3a.96 .96 0 0 0-.8 1.1M123 129.8h6.4M123 123.4h6.4M123 125.6h6.4M129.4 123.4a1.06 1.06 0 0 1 1.1 1.1 1.06 1.06 0 0 1-1.1 1M143.9 123.4v3.2M93.6 155.3h3.7v4.3h-3.7zM97.3 157.4h3.2M103.6 148.8v1.4M103.6 151.6v7.4M107.9 148.8v1.4"/>
<path d="M107.9 151.6v7.4M111.1 157.4h3.2M113.3 151.8h3.2M125.1 151.8h3.1M143.9 141.6v3.1M25.4 255.6h165.1"/>
<circle cx="107.9" cy="122.4" r="1.98"/>
</g>
<g fill="#000">
<path d="M89.7 85.4l3.2-.5v1zM95 93.3v.1zM95 93.3l.1 .1zM99.3 93.3l.1 .1zM103.6 93.3v.1zM103.6 93.3l.1 .1zM103.5 93.3l.1 .1zM107.9 93.3v.1zM107.9 93.3l.1 .1zM112.2 93.3v.1zM112.2 93.3l.1 .1zM112.1 93.3l.1 .1z"/>
<path d="M116.4 93.3l.1 .1zM116.5 93.3v.1zM120.8 93.3v.1zM120.8 93.3l.1 .1zM120.7 93.3l.1 .1zM123 84.9l3.2 .5-3.2 .5zM77.5 97.6l.5 3.2h-1.1zM85.4 115.8v.1zM85.4 111.5v.1zM85.4 107.2v.1zM85.4 102.9v.1zM85.4 115.8l.1 .1z"/>
<path d="M85.4 111.5l.1 .1zM85.4 107.2l.1 .1zM85.4 102.9l.1 .1zM130.4 103h.1zM130.4 103l.1 .1zM130.5 107.2v.1zM130.4 107.2l.1 .2zM130.4 107.3l.1 .1zM130.4 111.5l.1 .1zM130.4 111.5l.1 .2zM130.4 111.6l.1 .1zM130.4 115.8l.1 .1z"/>
<path d="M130.4 115.8l.1 .2zM130.4 115.9l.1 .1zM130.5 102.9v.1zM130.5 111.5v.1zM130.5 115.8v.1zM138.4 110.5l.5 3.2h-1zM137.9 105.2h1l-.5 3.2zM76.9 130.9h1.1l-.5 3.2zM85.4 128.7v.1zM85.4 124.4v.1zM85.4 120.1v.1zM85.4 128.7h.1z"/>
<path d="M85.4 124.4l.1 .1zM85.4 120.1h.1zM95 138.3l.1 .1zM98.3 129l-.8 3.2-1-.4zM99.4 138.3v.1zM103.6 138.3l.1 .1zM106.9 124.2l1.9 .1zM107.1 120.6l1.8 .1zM107.1 124.3l1.5 .1zM107.1 124.3h1.7zM107.1 120.6h1.7zM107.3 120.5l1.5 .1z"/>
<path d="M107.3 124.4h1.1zM107.3 124.4h1.3zM107.3 120.5h1.3zM107.5 120.5h1.1zM107.5 124.4l.7 .1zM107.5 124.4h.9zM107.5 120.5h.9zM107.7 120.4l.7 .1zM107.7 124.5h.5zM107.9 138.3l.1 .1zM107.7 120.4h.5zM112.2 138.3l.1 .1z"/>
<path d="M116.5 138.3l.1 .1zM120.6 125.1l-3.3 3.7-.1-.3zM120.6 125.1l.3 .1-3.6 3.6zM120.8 138.3l.1 .1zM130.4 120.1l.1 .1zM130.4 124.4l.1 .1zM130.4 124.5h.1zM130.5 128.7v.1zM130.4 128.7l.1 .1zM130.5 120.1v.1zM130.5 124.4v.1zM143.4 126.6h1.1l-.6 3.2z"/>
<path d="M100.5 156.9l3.1 .5-3.1 .5zM107.9 157.4l3.2-.5v1zM116.5 151.3l3.2 .5-3.2 .6zM121.9 151.8l3.2-.5v1.1zM143.9 138.4l.6 3.2h-1.1zM25.4 256.8h165.1l-165.1 .8zM25.4 257.6l165.1-.8v.8z"/>
</g>
<g fill="none" stroke="#000" stroke-width=".2">
<path d="M26.1 50.8h163.6M26.2 50.8v9.7M189.7 50.8v9.7M26.1 60.4h163.6M105.9 122.3h4M105.9 122.7h4M106 122h3.9M106 123.1h3.9M106 121.6h3.8M106 123.3h3.8M106.1 121.4h3.6M106.1 123.4h3.6"/>
<path d="M106.2 121.3h3.4M106.2 123.6h3.4M106.3 121.1h3.2M106.3 123.8h3.2M106.5 121h2.9M106.5 123.9h2.9M106.6 120.8h2.7M106.6 124h2.7M106.8 120.7h2.3M106.8 124.1h2.3M106.9 120.7h2M106.9 124.2h2"/>
</g>
<path d="M95 103h25.9M95.1 102.9v25.9M120.8 102.9v22.3M95 128.7h22.3M95.1 125.3h25.5" fill="none" stroke="#000" stroke-width=".3"/>
<path d="M105.9 122.2h4M105.9 122.5h4M106 121.8h3.9M106 122.9h3.9" fill="none" stroke="#000" stroke-width=".21"/>
<g fill="none" stroke="#000" stroke-width=".34">
<path d="M40.6 179.1h135M40.6 175.3h135v31h-135zM96 175.3v31M109 179.1v3.9M122 179.1v3.9M135.1 175.3v31M136.4 175.3v31M149.5 179.1v3.9M162.5 179.1v3.9M40.6 194.7h135M40.6 183h135M40.6 198.5h135"/>
<path d="M40.6 186.9h135M40.6 190.8h135M86.9 183v23.3M109 186.9v19.4M122 186.9v19.4M149.5 186.9v19.4M162.5 186.9v19.4M40.6 202.4h135"/>
</g>
<g font-size="3.9">
<text x="26.3" y="43.5">28-Lead Plastic Leaded Chip Carrier (LI) - Square [PLCC]</text>
<text x="76.5" y="171.1">RECOMMENDED LAND PATTERN</text>
</g>
<g font-size="3.2">
<text x="28.4" y="54.6">Note:</text>
<text x="41.1" y="54.6">For the most current package drawings, please see the Microchip Packaging Specification located at</text>
<text x="41.1" y="58.3">http://www.microchip.com/packaging</text>
<text x="106.1" y="86.5">C1</text>
<text x="143.2" y="103.2">G</text>
<text x="75.4" y="117">C2</text>
<text x="142.3" y="135.2">Y1</text>
<text x="66.8" y="145.3">SILK SCREEN</text>
<text x="130" y="153">X1</text>
<text x="94.3" y="158.6">E</text>
</g>
<text font-size="3" x="26.6" y="261.3">© 2021 Microchip Technology Inc.</text>
<g font-size="2.9">
<text x="88.5" y="178.2">Units</text>
<text x="110.1" y="178.2">INCHES</text>
<text x="146.4" y="178.2">MILLIMETERS</text>
<text x="41.5" y="186">Contact Pitch</text>
<text x="73.2" y="182.1">Dimension Limits</text>
<text x="90.5" y="186">E</text>
<text x="99.9" y="182.1">MIN</text>
<text x="109.4" y="186">.050 BSC</text>
<text x="112.2" y="182.1">NOM</text>
<text x="125.4" y="182.1">MAX</text>
<text x="140.3" y="182.1">MIN</text>
<text x="149.9" y="186">1.27 BSC</text>
<text x="152.7" y="182.1">NOM</text>
<text x="165.9" y="182.1">MAX</text>
<text x="41.5" y="189.9">Contact Pad Spacing</text>
<text x="89.6" y="189.9">C1</text>
<text x="112.7" y="189.9">.425</text>
<text x="152.4" y="189.9">10.80</text>
<text x="41.5" y="193.8">Contact Pad Spacing</text>
<text x="41.5" y="197.7">Contact Pad Width (X28)</text>
<text x="89.6" y="193.8">C2</text>
<text x="89.7" y="197.7">X1</text>
<text x="112.7" y="193.8">.425</text>
<text x="125.8" y="197.7">.026</text>
<text x="152.4" y="193.8">10.80</text>
<text x="166.2" y="197.7">0.66</text>
<text x="41.5" y="201.5">Contact Pad Length (X28)</text>
<text x="89.7" y="201.5">Y1</text>
<text x="125.8" y="201.5">.100</text>
<text x="166.2" y="201.5">2.54</text>
<text x="41.5" y="205.4">Contact Pad to Center Pad (X24)</text>
<text x="90.3" y="205.4">G</text>
<text x="99.7" y="205.4">.008</text>
<text x="140.2" y="205.4">0.20</text>
<text x="34" y="232.9">1. Dimensioning and tolerancing per ASME Y14.5M</text>
<text x="34" y="228.3">Notes:</text>
<text x="43.6" y="236.9">BSC: Basic Dimension. Theoretically exact value shown without tolerances.</text>
<text x="34" y="240.9">2. For best soldering results, thermal vias, if used, should be filled or tented to avoid solder loss during</text>
<text x="38.1" y="244.3">reflow process</text>
<text x="121.8" y="251.6">Microchip Technology Drawing C04-2026-LI Rev C</text>
</g>
</svg>
